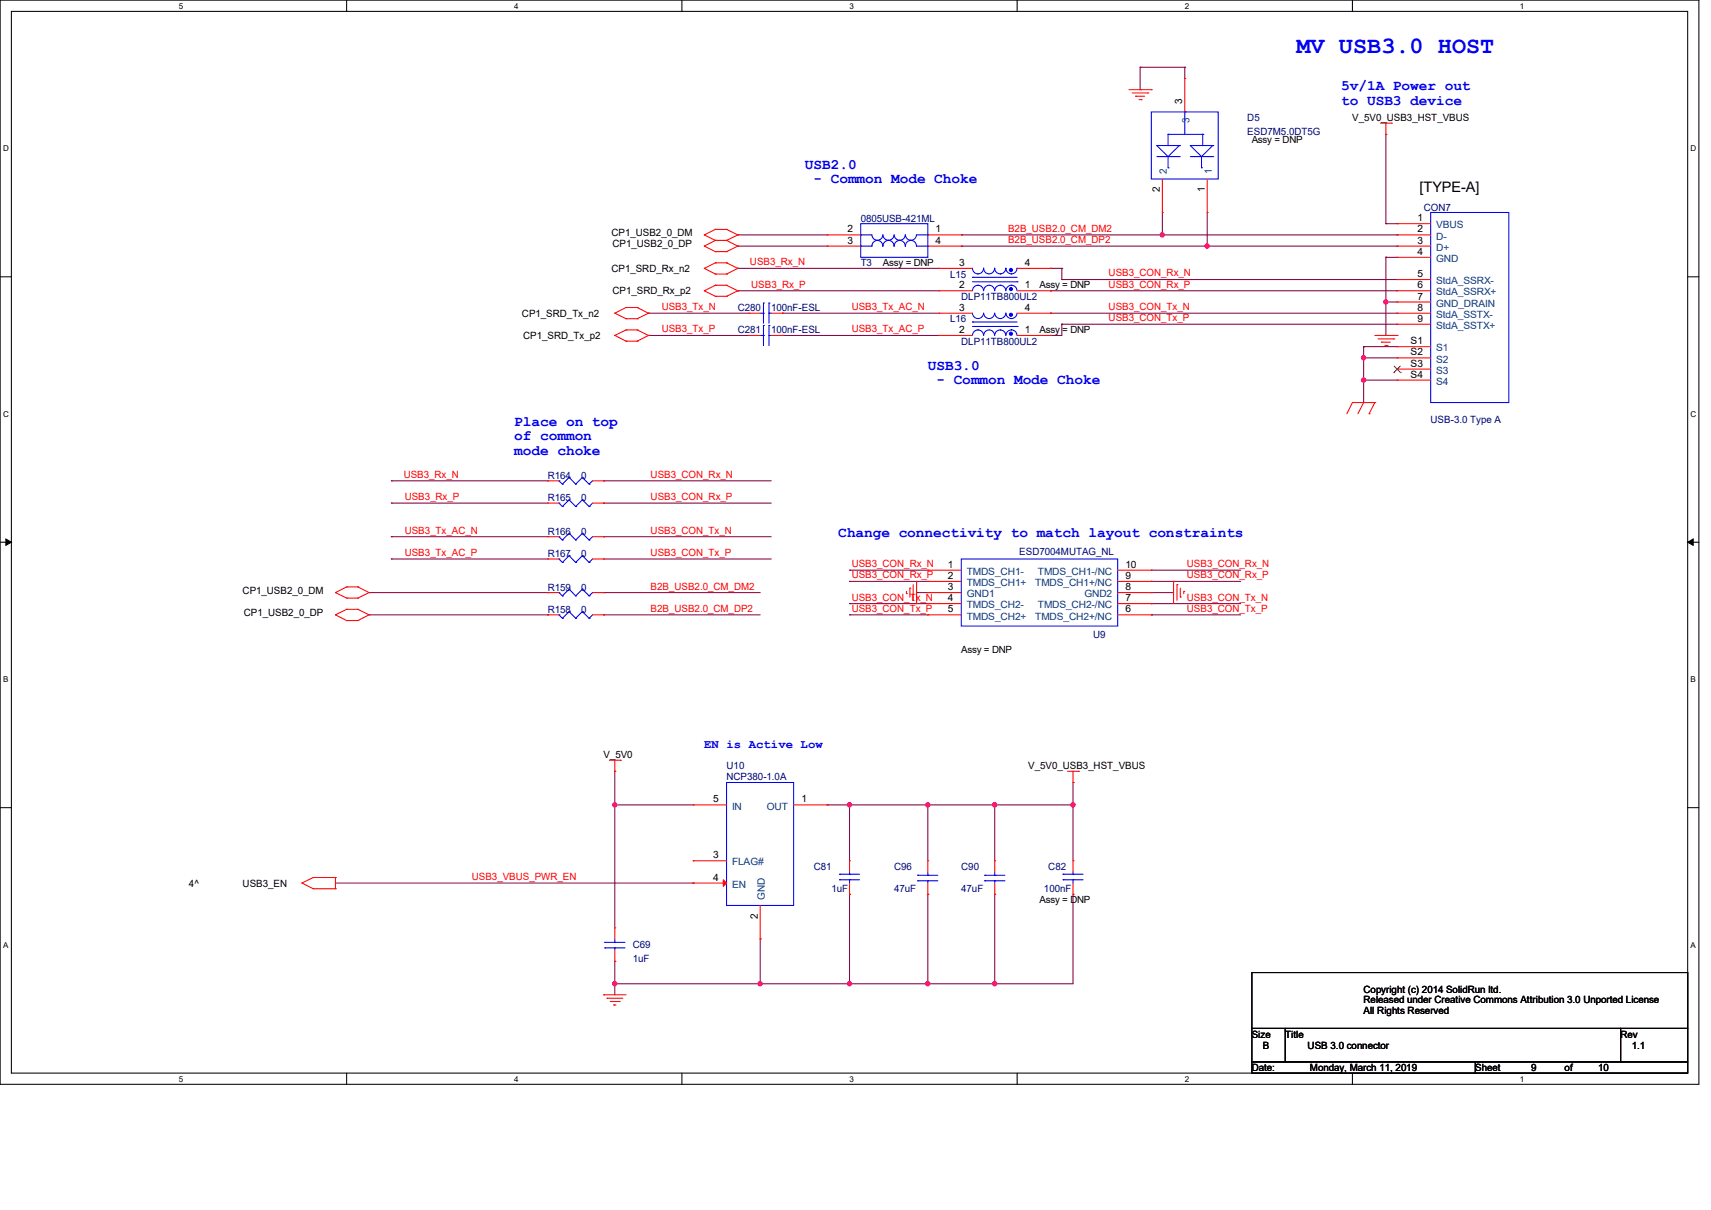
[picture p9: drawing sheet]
<svg xmlns="http://www.w3.org/2000/svg" width="420mm" height="297mm" viewBox="0 0 420 297" stroke-linecap="round" stroke-linejoin="round" font-family="sans-serif">
<path d="M0 0h417v266.1h-417zM2.8 2.8h411.5v260.6h-411.5z" fill="none" stroke="#000" stroke-width=".25"/>
<g fill="#fff">
<path d="M43.9 .3h1.1v2.2h-1.1z"/>
<path d="M43.9 263.7h1.1v2.2h-1.1z"/>
</g>
<path d="M85.1 0v2.8M85.1 263.4v2.7" fill="none" stroke="#000" stroke-width=".25"/>
<g fill="#fff">
<path d="M126.2 .3h1.1v2.2h-1.1z"/>
<path d="M126.2 263.7h1.1v2.2h-1.1z"/>
</g>
<path d="M167.4 0v2.8M167.4 263.4v2.7" fill="none" stroke="#000" stroke-width=".25"/>
<g fill="#fff">
<path d="M208.5 .3h1.1v2.2h-1.1z"/>
<path d="M208.5 263.7h1.1v2.2h-1.1z"/>
</g>
<path d="M249.7 0v2.8M249.7 263.4v2.7" fill="none" stroke="#000" stroke-width=".25"/>
<g fill="#fff">
<path d="M290.8 .3h1.1v2.2h-1.1z"/>
<path d="M290.8 263.7h1.1v2.2h-1.1z"/>
</g>
<path d="M332 0v2.8M332 263.4v2.7" fill="none" stroke="#000" stroke-width=".25"/>
<g fill="#fff">
<path d="M373.1 .3h1.1v2.2h-1.1z"/>
<path d="M373.1 263.7h1.1v2.2h-1.1z"/>
<path d="M.8 35.3h1.4v2.2h-1.4z"/>
<path d="M415 35.3h1.4v2.2h-1.4z"/>
<path d="M.8 100.5h1.4v2.2h-1.4z"/>
<path d="M415 100.5h1.4v2.2h-1.4z"/>
</g>
<path d="M0 67.9h2.8M414.3 67.9h2.7" fill="none" stroke="#000" stroke-width=".25"/>
<g fill="#fff">
<path d="M.8 165.7h1.3v2.2h-1.3z"/>
<path d="M415 165.7h1.3v2.2h-1.3z"/>
</g>
<path d="M0 133.1h2.8M414.3 133.1h2.7" fill="none" stroke="#000" stroke-width=".25"/>
<path d="M1.4 132.3l1.4 .8-1.4 .8zM414.3 133.1l1.3-.8v1.6z" fill="#000" stroke="#000" stroke-width=".25"/>
<g fill="#fff">
<path d="M.8 230.8h1.3v2.2h-1.3z"/>
<path d="M415 230.8h1.3v2.2h-1.3z"/>
</g>
<path d="M0 198.2h2.8M414.3 198.2h2.7M307.3 238.7h107v13.7h-107zM307.3 252.4h8.2v8.2h-8.2zM315.5 252.4h82.3v8.2h-82.3zM397.8 252.4h16.5v8.2h-16.5zM307.3 260.6h54.9v2.8h-54.9zM362.2 260.6h52.1v2.8h-52.1z" fill="none" stroke="#000" stroke-width=".25"/>
<g fill="none" stroke="#800040" stroke-width=".25">
<path d="M279.9 16.5h.1M279.9 16.5h10.9M279.9 16.5v5.5M290.8 16.5h.1M290.8 16.5v2.8M279.9 22h.1M340.2 33h.1M340.2 33v21.9M181.1 57.7h.1M181.1 57.7h21.9M236 57.7h.1M236 57.7h106.9"/>
<path d="M285.3 57.7h.1M285.3 52.2v5.5M296.3 52.2v8.2M340.2 54.9h.1M340.2 54.9h2.7M342.9 57.7h.1M159.2 76.9h.1M159.2 76.9h24.7M181.1 60.4h.1M181.1 71.4h.1M181.1 65.9h.1M181.1 71.4h49.4"/>
<path d="M181.1 60.4h21.9M181.1 65.9h49.4M192.1 76.9h.1M192.1 76.9h38.4M236 60.4h.1M236 60.4h106.9M257.9 71.4h.1M257.9 76.9h.1M257.9 65.9h.1M257.9 71.4h85M257.9 76.9h85M257.9 65.9h2.7"/>
<path d="M260.6 65.9h.1M260.6 68.6h.1M260.6 79.6h.1M260.6 65.9v2.7M260.6 79.6v2.7h-2.7M260.6 68.6h82.3M260.6 79.6h82.3M296.3 60.4h.1M340.2 74.1h.1M340.2 63.2h.1M340.2 74.1h2.7M340.2 63.2h2.7"/>
<path d="M340.2 63.2v19.1M342.9 60.4h.1M159.2 82.3h.1M159.2 82.3h24.7M192.1 82.3h.1M192.1 82.3h38.4M257.9 82.3h.1M334.7 87.8h.1M334.7 93.3h.1M334.7 85.1h.1M334.7 98.8h.1M334.7 87.8h8.2"/>
<path d="M334.7 85.1v13.7M334.7 85.1h8.2M334.7 93.3h8.2M96.1 118h.1M96.1 118h38.4M148.2 118h.1M148.2 118h41.1M96.1 123.5h.1M96.1 131.7h.1M96.1 137.2h.1M96.1 123.5h38.4M96.1 131.7h38.4"/>
<path d="M96.1 137.2h38.4M148.2 123.5h.1M148.2 131.7h.1M148.2 137.2h.1M148.2 123.5h41.1M148.2 131.7h41.1M148.2 137.2h41.1M208.5 140h.1M208.5 140h19.3M282.6 140h.1M282.6 140h21.9M90.6 145.5h43.9"/>
<path d="M90.6 150.9h43.9M134.5 145.5h.1M134.5 150.9h.1M148.2 145.5h.1M148.2 150.9h.1M148.2 145.5h38.4M148.2 150.9h38.4M208.5 142.7h.1M208.5 148.2h.1M208.5 150.9h.1M208.5 142.7h19.3M208.5 148.2h19.3"/>
<path d="M208.5 150.9h19.3M225 145.5h.1M225 145.5h2.8M282.6 142.7h.1M282.6 148.2h.1M282.6 145.5h.1M282.6 150.9h.1M282.6 142.7h21.9M282.6 145.5h5.5M282.6 148.2h21.9M282.6 150.9h21.9M150.9 189.3h.1"/>
<path d="M150.9 197.6h.1M150.9 197.6h19.2M150.9 189.3v38.5M203 197.6h.1M203 197.6h60.4M208.5 197.6h.1M208.5 197.6v13.7M227.8 197.6h.1M227.8 197.6v13.7M244.2 197.6h.1M244.2 197.6v13.7M263.4 197.6h.1"/>
<path d="M263.4 192.1h.1M263.4 192.1v19.2M82.3 216.7h87.8M170.1 216.7h.1M208.5 219.5h.1M208.5 219.5v22M227.8 219.5h.1M227.8 219.5v22M244.2 219.5h.1M244.2 219.5v22M263.4 219.5h.1M263.4 219.5v22h-112.5"/>
<path d="M150.9 236h.1M150.9 236v8.2M186.6 230.5h.1M186.6 230.5v11M150.9 241.5h.1M186.6 241.5h.1M208.5 241.5h.1M227.8 241.5h.1M244.2 241.5h.1"/>
</g>
<g fill="#f0f" stroke="#f0f" stroke-width=".25">
<circle cx="334.7" cy="87.8" r=".53"/>
<circle cx="334.7" cy="93.3" r=".53"/>
<circle cx="227.7" cy="197.5" r=".53"/>
<circle cx="208.5" cy="197.5" r=".53"/>
<circle cx="263.4" cy="197.5" r=".53"/>
<circle cx="244.2" cy="197.5" r=".53"/>
<circle cx="244.2" cy="241.4" r=".53"/>
<circle cx="340.2" cy="74.1" r=".53"/>
<circle cx="227.7" cy="241.4" r=".53"/>
<circle cx="208.5" cy="241.4" r=".53"/>
<circle cx="186.6" cy="241.4" r=".53"/>
<circle cx="150.9" cy="241.4" r=".53"/>
<circle cx="150.9" cy="197.5" r=".53"/>
<circle cx="285.3" cy="57.6" r=".53"/>
<circle cx="296.3" cy="60.4" r=".53"/>
</g>
<g fill="none" stroke="#f00" stroke-width=".25">
<path d="M290.8 19.3h.1M290.8 19.3v8.2M277.1 22h5.5M277.9 22.8h3.9M278.8 23.6h.1M278.8 23.6h2.2M279.6 24.5h.5M280.1 24.5h.1M281.8 22.8h.1M282.6 22h.1M338.8 30.2h2.8M340.2 33h.1"/>
<path d="M340.2 30.2v2.8M341.6 30.2h.1M172.9 57.7h.1M172.9 57.7l2.7 1.3M175.6 59h.1M175.6 56.3h.1M175.6 59h2.8M175.6 59l-2.7 1.4M175.6 56.3h2.8M175.6 56.3l-2.7 1.4M178.4 59h.1M178.4 56.3h.1"/>
<path d="M178.4 59l2.7 1.4M178.4 56.3l2.7 1.4M181.1 57.7h.1M181.1 57.7l-2.7 1.3M203 57.7h.1M203 57.7h8.3M227.8 57.7h8.2M236 57.7h.1M285.3 52.2h.1M285.3 43.9v8.3M296.3 52.2h.1M296.3 43.9v8.3"/>
<path d="M342.9 54.9h.1M342.9 57.7h.1M342.9 54.9h8.3M342.9 57.7h8.3M150.9 76.9h.1M150.9 76.9l2.8 1.3M153.7 75.5h.1M153.7 78.2h.1M153.7 75.5l-2.8 1.4M153.7 75.5h2.7M153.7 78.2h2.7M156.4 75.5h.1"/>
<path d="M156.4 78.2h.1M156.4 75.5l2.8 1.4M159.2 76.9h.1M159.2 76.9l-2.8 1.3M172.9 60.4h.1M172.9 71.4h.1M172.9 65.9h.1M172.9 60.4l2.7 1.4M172.9 71.4l2.7 1.3M172.9 65.9l2.7 1.4M175.6 61.8h.1M175.6 70h.1"/>
<path d="M175.6 72.7h.1M175.6 64.5h.1M175.6 67.3h.1M175.6 61.8h2.8M175.6 70l-2.7 1.4M175.6 70h2.8M175.6 72.7h2.8M175.6 64.5l-2.7 1.4M175.6 64.5h2.8M175.6 67.3h2.8M178.4 61.8h.1M178.4 70h.1"/>
<path d="M178.4 72.7h.1M178.4 64.5h.1M178.4 67.3h.1M178.4 70l2.7 1.4M178.4 64.5l2.7 1.4M181.1 60.4h.1M181.1 71.4h.1M181.1 65.9h.1M181.1 60.4l-2.7 1.4M181.1 71.4l-2.7 1.3M181.1 65.9l-2.7 1.4M183.9 76.9h.1"/>
<path d="M183.9 76.9h2.7M189.3 76.9h2.8M192.1 76.9h.1M203 60.4h.1M203 60.4h8.3M227.8 60.4h8.2M230.5 76.9h.1M230.5 71.4h.1M230.5 65.9h.1M230.5 76.9h8.2M230.5 71.4h8.2M230.5 65.9h8.2"/>
<path d="M236 60.4h.1M249.7 76.9h8.2M249.7 71.4h8.2M249.7 65.9h8.2M257.9 76.9h.1M257.9 71.4h.1M257.9 65.9h.1M342.9 60.4h.1M342.9 63.2h.1M342.9 68.6h.1M342.9 71.4h.1M342.9 74.1h.1"/>
<path d="M342.9 76.9h.1M342.9 79.6h.1M342.9 76.9h8.3M342.9 60.4h8.3M342.9 63.2h8.3M342.9 68.6h8.3M342.9 71.4h8.3M342.9 74.1h8.3M342.9 79.6h8.3M150.9 82.3h.1M150.9 82.3l2.8 1.4M153.7 81h.1"/>
<path d="M153.7 83.7h.1M153.7 81l-2.8 1.3M153.7 81h2.7M153.7 83.7h2.7M156.4 81h.1M156.4 83.7h.1M156.4 81l2.8 1.3M159.2 82.3h.1M159.2 82.3l-2.8 1.4M183.9 82.3h.1M183.9 82.3h2.7M189.3 82.3h2.8"/>
<path d="M192.1 82.3h.1M230.5 82.3h.1M230.5 82.3h8.2M249.7 82.3h8.2M257.9 82.3h.1M332 98.8h.1M332 98.8l-1.4 2.8M332 98.8h5.5M334.7 98.8h.1M334.7 98.8l-1.4 2.8M337.5 98.8h.1M337.5 98.8l-1.4 2.8"/>
<path d="M337.5 82.3h5.4M338.3 83.2h3.8M339.1 84h.1M339.1 84h2.2M339.9 84.8h.6M340.5 84.8h.1M342.1 83.2h.1M342.9 82.3h.1M342.9 85.1h.1M342.9 87.8h.1M342.9 90.6h.1M342.9 93.3h.1"/>
<path d="M342.9 85.1h8.3M342.9 87.8h8.3M342.9 90.6h8.3M342.9 93.3h8.3M134.5 118h.1M134.5 118h2.7M145.5 118h2.7M148.2 118h.1M336.1 101.6h.1M134.5 137.2h.1M134.5 131.7h.1M134.5 123.5h.1"/>
<path d="M134.5 137.2h2.7M134.5 131.7h2.7M134.5 123.5h2.7M145.5 137.2h2.7M145.5 131.7h2.7M145.5 123.5h2.7M148.2 137.2h.1M148.2 131.7h.1M148.2 123.5h.1M227.8 140h.1M227.8 140h8.2M274.4 140h8.2"/>
<path d="M282.6 140h.1M82.3 150.9h.1M82.3 145.5h.1M82.3 150.9l2.8 1.4M82.3 145.5l2.8 1.3M85.1 152.3h.1M85.1 149.6h.1M85.1 146.8h.1M85.1 144.1h.1M85.1 152.3h2.7M85.1 149.6h2.7M85.1 149.6l-2.8 1.3"/>
<path d="M85.1 146.8h2.7M85.1 144.1h2.7M85.1 144.1l-2.8 1.4M87.8 152.3h.1M87.8 149.6h.1M87.8 146.8h.1M87.8 144.1h.1M87.8 149.6l2.8 1.3M87.8 144.1l2.8 1.4M90.6 150.9h.1M90.6 145.5h.1M90.6 150.9l-2.8 1.4"/>
<path d="M90.6 145.5l-2.8 1.3M134.5 150.9h.1M134.5 145.5h.1M134.5 150.9h2.7M134.5 145.5h2.7M145.5 150.9h2.7M145.5 145.5h2.7M148.2 150.9h.1M148.2 145.5h.1M222.5 145.7h.1M222.5 145.2v.5M223.4 144.4h.1"/>
<path d="M223.4 144.4v2.2M224.2 147.4h.1M224.2 143.5v3.9M225 148.2h.1M225 142.7v5.5M227.8 142.7h.1M227.8 145.5h.1M227.8 148.2h.1M227.8 150.9h.1M227.8 150.9h8.2M227.8 145.5h8.2M227.8 142.7h8.2"/>
<path d="M227.8 148.2h8.2M274.4 150.9h8.2M274.4 145.5h8.2M274.4 142.7h8.2M274.4 148.2h8.2M282.6 150.9h.1M282.6 148.2h.1M282.6 145.5h.1M282.6 142.7h.1M288.1 142.7h.1M288.1 142.7v5.5M288.9 143.5h.1"/>
<path d="M288.9 143.5v3.9M289.7 146.6h.1M289.7 144.4v2.2M290.6 145.2h.1M290.6 145.2v.5M149.6 186.6h2.7M150.9 189.3h.1M150.9 186.6v2.7M152.3 186.6h.1M170.1 197.6h.1M170.1 197.6h8.3M194.8 197.6h8.2"/>
<path d="M203 197.6h.1M262 189.3h2.8M263.4 192.1h.1M263.4 189.3v2.8M264.8 189.3h.1M74.1 216.7h.1M74.1 216.7l2.8 1.4M76.9 215.4h.1M76.9 218.1h.1M76.9 215.4l-2.8 1.3M76.9 215.4h5.4M76.9 218.1h5.4"/>
<path d="M82.3 215.4h.1M82.3 218.1h.1M82.3 215.4v2.7M170.1 211.3h.1M170.1 216.7h.1M170.1 211.3h8.3M170.1 216.7h8.3M208.5 211.3h.1M208.5 219.5h.1M208.5 211.3v2.7M208.5 216.7v2.8M227.8 219.5h.1"/>
<path d="M227.8 211.3h.1M227.8 211.3v2.7M227.8 216.7v2.8M244.2 219.5h.1M244.2 211.3h.1M244.2 211.3v2.7M244.2 216.7v2.8M263.4 211.3h.1M263.4 219.5h.1M263.4 211.3v2.7M263.4 216.7v2.8M150.9 236h.1"/>
<path d="M150.9 227.8h.1M150.9 227.8v2.7M150.9 233.2v2.8M186.6 230.5h.1M186.6 222.2v8.3M148.2 244.2h.1M148.2 244.2h5.5M149 245h.1M149 245h3.9M149.8 245.8h2.2M150.7 246.7h.1M150.7 246.7h.5"/>
<path d="M152 245.8h.1"/>
</g>
<g fill="none" stroke="#00f" stroke-width=".25">
<path d="M282.6 27.5h16.4v16.4h-16.4zM284 35.7h.1M284 35.7l2.7 2.7M284 35.7h5.5M284 38.4h5.5M286.7 33h.1M286.7 33v2.7M286.7 38.4v2.8M286.7 33h8.5M289.5 35.7h.1M289.5 38.4h.1M289.5 35.7l-2.8 2.7"/>
<path d="M290.8 27.5h.1M290.8 27.5v5.5M292.2 35.7h.1M292.2 35.7l2.7 2.7M292.2 35.7h5.5M292.2 38.4h5.5M294.9 38.4v2.8M295.2 33h.1M295.2 33v2.7M297.7 35.7h.1M297.7 38.4h.1M297.7 35.7l-2.8 2.7"/>
<path d="M211.3 54.9h16.5v8.3h-16.5zM211.3 57.7h.1M211.3 57.7h2.7M214 57.6a1.33 1.33 0 0 0 1.4 1.4 1.33 1.33 0 0 0 1.3-1.4M216.7 57.6a1.35 1.35 0 0 0 1.4 1.4 1.35 1.35 0 0 0 1.4-1.4M219.5 57.6a1.35 1.35 0 0 0 1.4 1.4 1.35 1.35 0 0 0 1.3-1.4M222.2 57.6a1.34 1.34 0 0 0 1.4 1.4 1.35 1.35 0 0 0 1.4-1.4M225 57.7h2.8M227.8 57.7h.1M286.7 41.2h.1M294.9 41.2h.1M351.2 52.2h19.2v46.6h-19.2z"/>
<path d="M186.6 76.9h.8M187.4 79.9h.1M187.4 74.4h.1M187.4 76.9h.1M187.4 74.4v4.9M187.4 79.9v4.9M188.8 79.9h.1M188.8 76.9h.1M188.8 74.4h.1M188.8 74.4v4.9M188.8 79.9v4.9M188.8 76.9h.5"/>
<path d="M211.3 60.4h.1M216.7 60.4a1.33 1.33 0 0 0-1.3-1.4 1.33 1.33 0 0 0-1.4 1.4h-2.7M216.7 60.4a1.36 1.36 0 0 1 1.4-1.4 1.35 1.35 0 0 1 1.4 1.4M219.5 60.4a1.36 1.36 0 0 1 1.4-1.4 1.35 1.35 0 0 1 1.3 1.4M222.2 60.4a1.35 1.35 0 0 1 1.4-1.4 1.36 1.36 0 0 1 1.4 1.4h2.8M227.8 60.4h.1M238.7 76.9a1.35 1.35 0 0 0 1.4 1.3 1.35 1.35 0 0 0 1.3-1.3M238.7 79h.1M238.7 65.8v.1a1.35 1.35 0 0 0 1.4 1.3 1.36 1.36 0 0 0 1.3-1.4M238.7 71.4a1.34 1.34 0 0 1 1.4-1.4 1.35 1.35 0 0 1 1.3 1.4M238.7 68.1h.1M238.7 79h11"/>
<path d="M238.7 68.1h11M238.7 69.2h11M241.5 76.9a1.33 1.33 0 0 0 1.3 1.3 1.33 1.33 0 0 0 1.3-1.3M241.5 65.8a1.33 1.33 0 0 0 1.3 1.4 1.33 1.33 0 0 0 1.3-1.4M241.5 71.4a1.33 1.33 0 0 1 1.3-1.4 1.33 1.33 0 0 1 1.3 1.4M244.2 76.9a1.35 1.35 0 0 0 1.4 1.3 1.35 1.35 0 0 0 1.3-1.3M244.2 65.8v.1a1.36 1.36 0 0 0 1.4 1.3 1.35 1.35 0 0 0 1.3-1.4M244.2 71.4a1.35 1.35 0 0 1 1.4-1.4 1.35 1.35 0 0 1 1.3 1.4M246.9 76.9a1.35 1.35 0 0 0 1.4 1.3 1.35 1.35 0 0 0 1.3-1.3M246.9 65.8v.1a1.36 1.36 0 0 0 1.4 1.3 1.35 1.35 0 0 0 1.3-1.4M246.9 71.4a1.35 1.35 0 0 1 1.4-1.4 1.35 1.35 0 0 1 1.3 1.4M249.7 69.2h.1"/>
<path d="M186.6 82.3h.8M187.4 82.3h.1M188.8 82.3h.1M188.8 82.3h.5M238.7 82.3a1.35 1.35 0 0 1 1.4-1.3 1.35 1.35 0 0 1 1.3 1.3M238.7 80.1h11M241.5 82.3a1.33 1.33 0 0 1 1.3-1.3 1.33 1.33 0 0 1 1.3 1.3M244.2 82.3a1.35 1.35 0 0 1 1.4-1.3 1.35 1.35 0 0 1 1.3 1.3M246.9 82.3a1.35 1.35 0 0 1 1.4-1.3 1.35 1.35 0 0 1 1.3 1.3M249.7 80.1h.1M137.2 118h.1M137.2 118l.8 .8"/>
<path d="M138 118.8h.1M139.7 117.2h.1M139.7 117.2l1.6 1.6M139.7 117.2l-1.7 1.6M141.3 118.8h.1M143 117.2h.1M143 117.2l1.6 1.6M143 117.2l-1.7 1.6M144.6 118.8h.1M145.5 118l-.9 .8M137.2 137.2h.1M137.2 131.7h.1"/>
<path d="M137.2 123.5h.1M137.2 137.2l.8 .8M137.2 131.7l.8 .8M137.2 123.5l.8 .8M138 138h.1M138 132.5h.1M138 124.3h.1M139.7 136.4h.1M139.7 130.9h.1M139.7 122.7h.1M139.7 136.4l1.6 1.6M139.7 136.4l-1.7 1.6"/>
<path d="M139.7 130.9l1.6 1.6M139.7 130.9l-1.7 1.6M139.7 122.7l1.6 1.6M139.7 122.7l-1.7 1.6M141.3 138h.1M141.3 132.5h.1M141.3 124.3h.1M143 136.4h.1M143 130.9h.1M143 122.7h.1M143 136.4l1.6 1.6M143 136.4l-1.7 1.6"/>
<path d="M143 130.9l1.6 1.6M143 130.9l-1.7 1.6M143 122.7l1.6 1.6M143 122.7l-1.7 1.6M144.6 138h.1M144.6 132.5h.1M144.6 124.3h.1M145.5 137.2l-.9 .8M145.5 131.7l-.9 .8M145.5 123.5l-.9 .8M236 137.2h38.4v16.5h-38.4zM137.2 150.9h.1"/>
<path d="M137.2 145.5h.1M137.2 150.9l.8 .9M137.2 145.5l.8 .8M138 151.8h.1M138 146.3h.1M139.7 150.1h.1M139.7 144.6h.1M139.7 150.1l1.6 1.7M139.7 150.1l-1.7 1.7M139.7 144.6l1.6 1.7M139.7 144.6l-1.7 1.7M141.3 151.8h.1"/>
<path d="M141.3 146.3h.1M143 150.1h.1M143 144.6h.1M143 150.1l1.6 1.7M143 150.1l-1.7 1.7M143 144.6l1.6 1.7M143 144.6l-1.7 1.7M144.6 151.8h.1M144.6 146.3h.1M145.5 150.9l-.9 .9M145.5 145.5l-.9 .8M178.4 192.1h16.4v30.1h-16.4z"/>
<path d="M206.1 215.9h.1M206.1 214.6h.1M206.1 215.9h4.9M206.1 214.6h4.9M208.5 214.6h.1M208.5 215.9h.1M208.5 214v.6M208.5 215.9v.8M225.3 214.8h.1M225.3 216.2h.1M225.3 214.8h4.9M225.3 216.2h4.9"/>
<path d="M227.8 216.2h.1M227.8 214.8h.1M227.8 214v.8M227.8 216.2v.5M241.7 214.8h.1M241.7 216.2h.1M241.7 214.8h5M241.7 216.2h5M244.2 216.2h.1M244.2 214.8h.1M244.2 214v.8M244.2 216.2v.5"/>
<path d="M260.9 215.9h.1M260.9 214.6h.1M260.9 215.9h5M260.9 214.6h5M263.4 214.6h.1M263.4 215.9h.1M263.4 214v.6M263.4 215.9v.8M148.5 231.3h.1M148.5 232.7h.1M148.5 231.3h4.9M148.5 232.7h4.9"/>
<path d="M150.9 232.7h.1M150.9 231.3h.1M150.9 230.5v.8M150.9 232.7v.5"/>
</g>
<path d="M177.5 215.9l.9 .8-.9 .9z" fill="#f00" stroke="#f00" stroke-width=".25"/>
<g fill="#00f" stroke="#00f" stroke-width=".25">
<circle cx="248.2" cy="81.9" r=".38"/>
<circle cx="248.2" cy="77.3" r=".38"/>
<circle cx="248.2" cy="71" r=".38"/>
<circle cx="248.1" cy="66.3" r=".39"/>
</g>
<path d="M342.1 91.5h.1M342.2 89.8l1.6 1.7M343.8 89.8l-1.7 1.7M343.8 91.5h.1" fill="none" stroke="#804000" stroke-width=".25"/>
<text font-size="5.8" fill="#00f" x="318.3" y="13.1">MV USB3.0 HOST</text>
<g font-size="3.6" fill="#00f">
<text x="329.2" y="22.2">5v/1A Power out</text>
<text x="329.2" y="25.7">to USB3 device</text>
<text x="197.6" y="41.4">USB2.0</text>
<text x="199.7" y="44.9">- Common Mode Choke</text>
<text x="227.8" y="90.8">USB3.0</text>
<text x="229.9" y="94.3">- Common Mode Choke</text>
<text x="126.2" y="104.5">Place on top</text>
<text x="126.2" y="108">of common</text>
<text x="126.2" y="111.6">mode choke</text>
<text x="205.8" y="131.9">Change connectivity to match layout constraints</text>
</g>
<text font-size="3.6" x="348.4" y="47.1">[TYPE-A]</text>
<text font-size="3" fill="#00f" x="172.9" y="183.6">EN is Active Low</text>
<g font-size="2.5">
<text x="290.2" y="25.6" transform="rotate(-90 290.2 25.6)">3</text>
<text x="332" y="29.7">V_5V0_USB3_HST_VBUS</text>
<text x="284.7" y="47.2" transform="rotate(-90 284.7 47.2)">2</text>
<text x="295.7" y="47.2" transform="rotate(-90 295.7 47.2)">1</text>
<text x="150.1" y="58">CP1_USB2_0_DM</text>
<text x="208" y="57.1">2</text>
<text x="208" y="59.8">3</text>
<text x="229.6" y="57.1">1</text>
<text x="229.6" y="59.8">4</text>
<text x="347.9" y="54.3">1</text>
<text x="347.9" y="57.1">2</text>
<text x="347.9" y="59.8">3</text>
<text x="150.4" y="60.7">CP1_USB2_0_DP</text>
<text x="235.4" y="65.3">3</text>
<text x="251.6" y="65.3">4</text>
<text x="347.9" y="62.6">4</text>
<text x="150.1" y="66.8">CP1_SRD_Rx_n2</text>
<text x="235.4" y="70.8">2</text>
<text x="251.6" y="70.8">1</text>
<text x="347.9" y="68">5</text>
<text x="347.9" y="70.8">6</text>
<text x="128.1" y="77.7">CP1_SRD_Tx_n2</text>
<text x="150.4" y="72.3">CP1_SRD_Rx_p2</text>
<text x="235.4" y="76.3">3</text>
<text x="251.6" y="76.3">4</text>
<text x="347.9" y="73.5">7</text>
<text x="347.9" y="76.3">8</text>
<text x="128.4" y="83.2">CP1_SRD_Tx_p2</text>
<text x="235.4" y="81.7">2</text>
<text x="251.6" y="81.7">1</text>
<text x="347.9" y="79">9</text>
<text x="346.3" y="84.5">S1</text>
<text x="346.3" y="87.2">S2</text>
<text x="346.3" y="90">S3</text>
<text x="346.3" y="92.7">S4</text>
<text x="232.7" y="139.4">1</text>
<text x="232.7" y="142.1">2</text>
<text x="276.3" y="142.1">9</text>
<text x="276.3" y="139.4">10</text>
<text x="59.6" y="145.8">CP1_USB2_0_DM</text>
<text x="232.7" y="144.9">3</text>
<text x="232.7" y="147.6">4</text>
<text x="276.3" y="147.6">7</text>
<text x="276.3" y="144.9">8</text>
<text x="59.9" y="151.3">CP1_USB2_0_DP</text>
<text x="232.7" y="150.3">5</text>
<text x="276.3" y="150.3">6</text>
<text x="148.2" y="186.1">V_5V0</text>
<text x="252.4" y="188.9">V_5V0_USB3_HST_VBUS</text>
<text x="175.1" y="197">5</text>
<text x="196.7" y="197">1</text>
<text x="175.1" y="210.7">3</text>
<text x="46.4" y="217.6">4^</text>
<text x="59.6" y="217.6">USB3_EN</text>
<text x="175.1" y="216.2">4</text>
<text x="186" y="225.6" transform="rotate(-90 186 225.6)">2</text>
<text x="334.7" y="243.7">Copyright (c) 2014 SolidRun ltd.</text>
<text x="334.7" y="246.3">Released under Creative Commons Attribution 3.0 Unported License</text>
<text x="334.7" y="248.8">All Rights Reserved</text>
<text x="307.3" y="254.7">Size</text>
<text x="310" y="257.4">B</text>
<text x="315.5" y="254.7">Title</text>
<text x="321" y="257.4">USB 3.0 connector</text>
<text x="397.8" y="254.7">Rev</text>
<text x="400.5" y="257.4">1.1</text>
<text x="307.3" y="262.9">Date:</text>
<text x="321.5" y="262.9">Monday, March 11, 2019</text>
<text x="362.1" y="262.9">Sheet</text>
<text x="375.9" y="262.9">9</text>
<text x="384.1" y="262.9">of</text>
<text x="392.3" y="262.9">10</text>
</g>
<g font-size="2.5" fill="#000080">
<text x="306.2" y="29.7">D5</text>
<text x="306.2" y="33">ESD7M5.0DT5G</text>
<text x="349.5" y="51.7">CON7</text>
<text x="211.3" y="54.4">0805USB-421ML</text>
<text x="211.3" y="65.4">T3</text>
<text x="233.2" y="68.1">L15</text>
<text x="181.1" y="76.4">C280</text>
<text x="189.3" y="76.4">100nF-ESL</text>
<text x="236" y="73.6">DLP11TB800UL2</text>
<text x="181.1" y="81.8">C281</text>
<text x="189.3" y="81.8">100nF-ESL</text>
<text x="233.2" y="79.1">L16</text>
<text x="236" y="84.6">DLP11TB800UL2</text>
<text x="351.2" y="103.8">USB-3.0 Type A</text>
<text x="134.4" y="117.5">R164</text>
<text x="142.7" y="117.5">0</text>
<text x="134.4" y="123">R165</text>
<text x="142.7" y="123">0</text>
<text x="134.4" y="131.2">R166</text>
<text x="142.7" y="131.2">0</text>
<text x="134.4" y="136.7">R167</text>
<text x="142.7" y="136.7">0</text>
<text x="250.2" y="136.1">ESD7004MUTAG_NL</text>
<text x="134.4" y="144.9">R159</text>
<text x="142.7" y="144.9">0</text>
<text x="134.4" y="150.4">R158</text>
<text x="142.7" y="150.4">0</text>
<text x="268.3" y="156.7">U9</text>
<text x="178.3" y="188.9">U10</text>
<text x="178.3" y="191.6">NCP380-1.0A</text>
<text x="199.8" y="213.5">C81</text>
<text x="219.5" y="213.5">C96</text>
<text x="236" y="213.5">C90</text>
<text x="257.3" y="213.5">C82</text>
<text x="204.1" y="219">1uF</text>
<text x="219.5" y="219">47uF</text>
<text x="236" y="219">47uF</text>
<text x="256.3" y="219">100nF</text>
<text x="155.3" y="232.7">C69</text>
<text x="155.3" y="236">1uF</text>
</g>
<g font-size="2.5" fill="#004080">
<text x="292" y="30.2" transform="rotate(-90 292 30.2)">3</text>
<text x="286.5" y="42.6" transform="rotate(-90 286.5 42.6)">2</text>
<text x="297.5" y="42.6" transform="rotate(-90 297.5 42.6)">1</text>
<text x="352.5" y="56">VBUS</text>
<text x="352.5" y="58.8">D-</text>
<text x="352.5" y="61.6">D+</text>
<text x="352.5" y="64.3">GND</text>
<text x="352.5" y="69.8">StdA_SSRX-</text>
<text x="352.5" y="72.5">StdA_SSRX+</text>
<text x="352.5" y="75.3">GND_DRAIN</text>
<text x="352.5" y="78">StdA_SSTX-</text>
<text x="352.5" y="80.7">StdA_SSTX+</text>
<text x="352.5" y="86.2">S1</text>
<text x="352.5" y="89">S2</text>
<text x="352.5" y="91.7">S3</text>
<text x="352.5" y="94.4">S4</text>
<text x="237.3" y="141.1">TMDS_CH1-</text>
<text x="237.3" y="143.8">TMDS_CH1+</text>
<text x="254.1" y="143.8">TMDS_CH1+/NC</text>
<text x="254.8" y="141.1">TMDS_CH1-/NC</text>
<text x="237.3" y="146.6">GND1</text>
<text x="237.3" y="149.3">TMDS_CH2-</text>
<text x="254.8" y="149.3">TMDS_CH2-/NC</text>
<text x="266.2" y="146.6">GND2</text>
<text x="237.3" y="152.1">TMDS_CH2+</text>
<text x="254.1" y="152.1">TMDS_CH2+/NC</text>
<text x="179.7" y="198.7">IN</text>
<text x="188.2" y="198.7">OUT</text>
<text x="179.7" y="212.4">FLAG#</text>
<text x="179.7" y="217.9">EN</text>
<text x="187.7" y="220.9" transform="rotate(-90 187.7 220.9)">GND</text>
</g>
<g font-size="2.5" fill="#f00">
<text x="247.5" y="56.9">B2B_USB2.0_CM_DM2</text>
<text x="247.5" y="59.6">B2B_USB2.0_CM_DP2</text>
<text x="184.1" y="65.1">USB3_Rx_N</text>
<text x="184.4" y="70.6">USB3_Rx_P</text>
<text x="272.1" y="67.9">USB3_CON_Rx_N</text>
<text x="272.1" y="70.6">USB3_CON_Rx_P</text>
<text x="162.4" y="76.1">USB3_Tx_N</text>
<text x="209.1" y="76.1">USB3_Tx_AC_N</text>
<text x="272.1" y="76.1">USB3_CON_Tx_N</text>
<text x="162.4" y="81.6">USB3_Tx_P</text>
<text x="209.1" y="81.6">USB3_Tx_AC_P</text>
<text x="272.1" y="78.8">USB3_CON_Tx_P</text>
<text x="99.1" y="117.3">USB3_Rx_N</text>
<text x="159.7" y="117.3">USB3_CON_Rx_N</text>
<text x="99.3" y="122.7">USB3_Rx_P</text>
<text x="159.7" y="122.7">USB3_CON_Rx_P</text>
<text x="99.3" y="131">USB3_Tx_AC_N</text>
<text x="159.7" y="131">USB3_CON_Tx_N</text>
<text x="99.3" y="136.4">USB3_Tx_AC_P</text>
<text x="159.7" y="136.4">USB3_CON_Tx_P</text>
<text x="209.1" y="139.2">USB3_CON_Rx_N</text>
<text x="209.1" y="141.9">USB3_CON_Rx_P</text>
<text x="291.4" y="139.2">USB3_CON_Rx_N</text>
<text x="291.4" y="141.9">USB3_CON_Rx_P</text>
<text x="159.7" y="144.7">B2B_USB2.0_CM_DM2</text>
<text x="209.1" y="147.4">USB3_CON_Tx_N</text>
<text x="291.4" y="147.4">USB3_CON_Tx_N</text>
<text x="159.7" y="150.2">B2B_USB2.0_CM_DP2</text>
<text x="209.1" y="150.2">USB3_CON_Tx_P</text>
<text x="291.4" y="150.2">USB3_CON_Tx_P</text>
<text x="115.8" y="216">USB3_VBUS_PWR_EN</text>
</g>
<g font-size="2.4">
<text x="307.3" y="35.2">Assy = DNP</text>
<text x="216.7" y="65.3">Assy = DNP</text>
<text x="255.2" y="70.8">Assy = DNP</text>
<text x="255.2" y="81.8">Assy = DNP</text>
<text x="236" y="160.2">Assy = DNP</text>
<text x="255.2" y="221.7">Assy = DNP</text>
</g>
<g font-size="2">
<text x="43.9" y="2.1">5</text>
<text x="126.2" y="2.1">4</text>
<text x="208.5" y="2.1">3</text>
<text x="290.8" y="2.1">2</text>
<text x="373.1" y="2.1">1</text>
<text x=".8" y="37.1">D</text>
<text x="415" y="37.1">D</text>
<text x=".8" y="102.3">C</text>
<text x="415" y="102.3">C</text>
<text x=".8" y="167.4">B</text>
<text x="415" y="167.4">B</text>
<text x=".8" y="232.6">A</text>
<text x="415" y="232.6">A</text>
<text x="43.9" y="265.5">5</text>
<text x="126.2" y="265.5">4</text>
<text x="208.5" y="265.5">3</text>
<text x="290.8" y="265.5">2</text>
<text x="373.1" y="265.5">1</text>
</g>
</svg>
